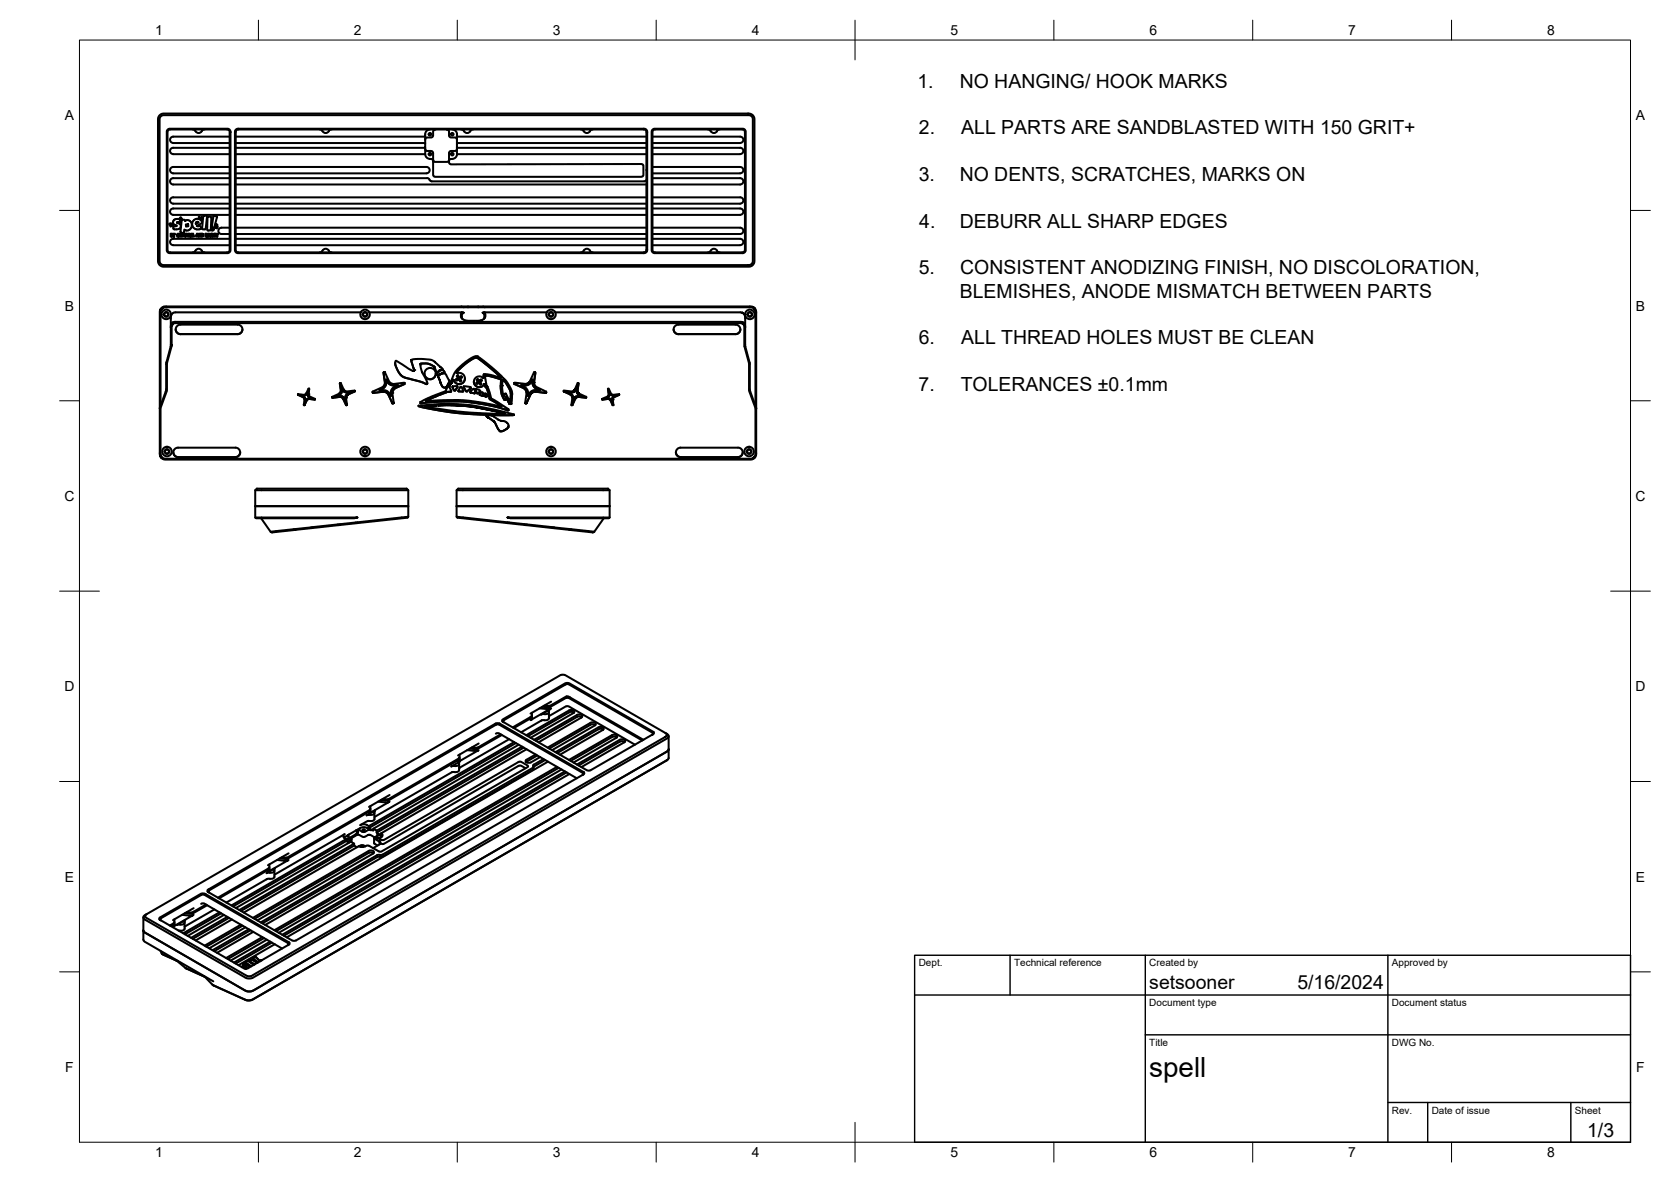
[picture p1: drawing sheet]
<svg xmlns="http://www.w3.org/2000/svg" width="420mm" height="297mm" viewBox="0 0 420 297" stroke-linecap="round" stroke-linejoin="round" font-family="sans-serif">
<!-- layer: Visible -->
<g fill="none" stroke="#000" stroke-width=".51">
<path d="M40.1 29l.9-.5 147.6 .1 .7 .4 .4 .9v36.1l-.5 .7-.8 .3h-147.6l-.7-.4-.4-.9v-35.8zM40.4 29.3l.7-.4 147.4 .1 .6 .3 .2 .5v36l-.4 .6-.6 .2h-147.4l-.5-.3-.3-.6v-35.9zM42.1 32.6l.5-.3h14.7l.6 .6 .1 30-.3 .5-.3 .2h-14.8l-.4-.2-.2-.4-.1-30zM42.4 32.6l14.8-.1 .5 .4v30.1l-.3 .4h-14.7l-.5-.3-.1-29.9zM48.5 32.5l.5 .2a1.06 1.06 0 0 0 1 .7 1.06 1.06 0 0 0 1-.8l.4-.1M57.7 37.2l-14.1-.1a.79 .79 0 0 0-.8 .8 .79 .79 0 0 0 .8 .8h14.1M57.7 34.3h-14.1a.79 .79 0 0 0-.8 .8 .79 .79 0 0 0 .8 .8h14.1M59.3 35.9h47.6v1.3h-47.6M59.3 38.7h47.6M59.3 32.6l.4-.3 102.5 .1 .4 .2 .1 .4v30.1l-.6 .5h-102.5l-.4-.3-.1-.4v-29.9zM59.5 32.6h102.6l.4 .6v29.8l-.5 .4h-102.3l-.4-.6v-29.6zM80.4 32.5l.5 .2a1.06 1.06 0 0 0 1.1 .7 1.06 1.06 0 0 0 .9-.8l.5-.1"/>
<path d="M106.9 38.7a1.2 1.2 0 0 0 1.2 1.2M106.9 37.3l.2 .6 1.4 .1 .4 .3v2.2M106.9 34.3v1.6M106.9 37.2v1.5M108.1 39.9l.5 .1 .3 .5M108.1 32.5a1.35 1.35 0 0 0-1.2 1.8h-47.6M109.5 32.5h.1M109.5 32.5l-.6 .4-.1 1.5-.4 .2h-1.1l-.3 .2-.1 .3M112.3 32.5h.1M112.3 32.5l.6 .4 .1 1.5 .4 .2h1.3l.2 .5M113.7 39.9l-.5 .1-.3 .3v.6l.3 .4 48.1-.1 .5 .4v2.4l-.6 .4h-51.7l-.4-.1-.2-.3v-3.5M113.7 32.5a1.33 1.33 0 0 1 1.2 1.8h47.6"/>
<path d="M114.9 37.3l-.1 .4-.2 .2-1.3 .1-.3 .2-.1 2.3M114.9 38.7h47.6M114.9 34.3v1.6M114.9 37.2v1.5M114.9 38.7a1.2 1.2 0 0 1-1.2 1.2M116 32.5l.5 .2a1.03 1.03 0 0 0 1 .7 1.03 1.03 0 0 0 .9-.7l.6-.2M146 32.5l.6 .2a1.03 1.03 0 0 0 1 .7 1.03 1.03 0 0 0 .9-.7l.6-.2M162.5 35.9h-47.6v1.3h47.6M164.1 32.6l.4-.3h22.3l.5 .3 .2 .4v29.9l-.3 .6-.4 .1h-22.3l-.5-.3-.1-.4v-29.9zM164.1 38.7h22M164.1 37.2h22M164.1 35.9h22"/>
<path d="M164.1 34.3h22M164.3 32.6l22.5-.1 .4 .3 .1 30-.3 .5-22.4 .1-.5-.3v-30.1zM178 32.5l.5 .2a1.03 1.03 0 0 0 1 .7 1.03 1.03 0 0 0 1-.7l.5-.2M186.1 34.3a.79 .79 0 0 1 .8 .8 .79 .79 0 0 1-.8 .8M186.1 37.1a.79 .79 0 0 1 .8 .8 .79 .79 0 0 1-.8 .8M42.5 56.3l.3-.1 .4 .5-.3 .2zM42.9 58.8h.4l-.1 .3 .1 .1v.2h-.4zM43 58.8l.2 .1-.2 .1zM43 56.3l.3-.2 .2 .4-.2 .1zM43.5 58.7l.2 .3 .3-.3-.2 .8zM43.8 55.2a.8 .8 0 0 0-.2 1 .8 .8 0 0 0 .8 .4v.2M43.8 55.2h.1"/>
<path d="M44.4 56.8l-.8 .1v.5M44.4 55h.1M44.4 55l-.5 .2M44.5 55l.7 .2 .1 .5-.2 .1M44.6 56l.7 .4 .1 .7a1.27 1.27 0 0 1-1.6 .5l-.2-.2M44.6 58.8h.4l-.3 .1 .3 .2-.1 .4-.4-.1 .4-.1-.3-.3zM45.1 55.8h-.4l-.1 .2M45.2 54.8l.2-.2 .4 .4-.2 .3zM45.4 58.2h.1M45.6 59.1l-.3-.1 .3-.3h-.5v.8h.5l-.3-.2v-.1l.2-.1M45.7 58.8h.5l-.2 .1v.6zM46.4 58.8h.4l-.3 .1 .3 .3-.1 .3-.4-.1 .4-.1-.3-.3z"/>
<path d="M46.6 55.5l-.2-.3h-.5l-.2 .2-.3 2.8M46.6 55.5h.1M46.6 55.5a1.26 1.26 0 0 1 1.7 .8 1.26 1.26 0 0 1-1.1 1.6h-.6M46.6 57.9l-.2-.2-.1 .6-.2 .2h-.6l-.1-.3M46.7 56.4h.6v.5h-.5zM46.9 58.7l.3 .6 .3-.6-.2 .7-.4-.1zM47.6 58.8l.4 .5 .1-.6v.8l-.4-.5-.1 .5zM48.4 58.7l.4 .8-.2-.3-.4 .3 .1-.4M48.4 58.8l-.1 .3M48.5 58.9l.1 .2h-.2zM48.5 55.6a1.43 1.43 0 0 0 .3 1.7 1.43 1.43 0 0 0 1.7 .2M48.5 55.6a1.18 1.18 0 0 1 1.3-.6 1.18 1.18 0 0 1 1 1.1l-1.3 .7h.1"/>
<path d="M49.2 56.2a.4 .4 0 0 1 .3-.4 .4 .4 0 0 1 .5 .1l-.8 .4M49.2 56.2l.1 .1M49.5 58.7l.3 .8-.1-.3-.4 .2zM49.6 58.9v.2h-.1zM50 54.5l.2-.1 .1 .5h-.2zM50 58.7l.4 .6 .1-.6v.8l-.4-.5-.1 .5zM50.1 56.8h-.5M50.1 56.8l.3 .1 .2 .4-.2 .3M50.6 58.7l.5 .2-.1 .5-.4 .1zM50.7 54.5l.2 .2-.3 .5-.2-.2zM50.7 58.9l.3 .1-.2 .3h-.1zM50.8 57.4h.1"/>
<path d="M51.6 58.7l.4 .1-.1 .3 .2 .1-.1 .2-.4 .1zM51.8 58.8l.1 .2h-.2zM52 54.5l-.2-.3-.7 .2-.3 3M52 54.5l-.3 3-.2 .2-.5-.1-.2-.2M52.1 54.5h.1M52.2 58.7l.3 .1v.7h-.3zM52.6 58.8l.4 .5 .1-.6v.8l-.4-.5-.1 .5zM53.1 54.7l-.1-.3-.8 .2-.1 3.1 .2 .2h.5l.2-.2 .1-3M53.2 54.7h.1M53.2 58.8h.4l-.1 .3 .2 .1-.1 .2h-.4zM53.3 58.8l.2 .1-.2 .1zM53.7 54.4l-.4 2.7 .4 .1h.2l.7-2.6-.1-.2"/>
<path d="M53.7 54.4l.1-.1 .7 .1M53.7 54.4h.1M53.8 58.8h.4l-.2 .7-.2-.2zM53.9 58.9l.2 .1-.1 .4zM54.3 58.7l.3 .3 .3-.2-.3 .7zM54.4 56.3l.3 .3-.4 .5-.2-.2zM54.5 54.4h.1M54.6 56.9l.2 .1-.3 .4-.2-.2zM57.7 44.8h-14.1a.79 .79 0 0 0-.8 .8 .79 .79 0 0 0 .8 .8h14.1M57.7 57.2h-2a.79 .79 0 0 0-.8 .8 .79 .79 0 0 0 .8 .8h2M57.7 49.6h-14.1a.79 .79 0 0 0-.8 .8 .79 .79 0 0 0 .8 .8h14.1M57.7 42h-14.1a.79 .79 0 0 0-.8 .8 .79 .79 0 0 0 .8 .7l14.1 .1"/>
<path d="M57.7 52.4h-14.1a.79 .79 0 0 0-.8 .8 .79 .79 0 0 0 .8 .8h14.1M59.3 44.8h48.1l1.2 .8h53.4l.5-.4M59.3 42h47.9a.79 .79 0 0 1 .8 .8 .79 .79 0 0 1-.8 .7l-47.9 .1M59.3 46.4h103.2M59.3 58.8h103.2M59.3 57.2h103.2M59.3 49.6h103.2M59.3 51.2h103.2M59.3 52.4h103.2M59.3 54h103.2M108.9 40.1l.1 .3 .3 .3h3.2l.3-.2 .1-.4M162.5 42.6v.3"/>
<path d="M164.1 44.8h22M164.1 46.4h22M164.1 42h22M164.1 43.6h22M164.1 58.8h22M164.1 57.2h22M164.1 49.6h22M164.1 51.2h22M164.1 52.4h22M164.1 54h22M186.1 44.8a.79 .79 0 0 1 .8 .8 .79 .79 0 0 1-.8 .8M186.1 42a.79 .79 0 0 1 .8 .8 .79 .79 0 0 1-.8 .7"/>
<path d="M186.1 57.2a.79 .79 0 0 1 .8 .8 .79 .79 0 0 1-.8 .8M186.1 49.6a.79 .79 0 0 1 .8 .8 .79 .79 0 0 1-.8 .8M186.1 52.4a.79 .79 0 0 1 .8 .8 .79 .79 0 0 1-.8 .8M48.5 63.4l.5-.1a1.05 1.05 0 0 1 1-.7 1.05 1.05 0 0 1 1 .7l.4 .1M57.7 60h-14.1a.79 .79 0 0 0-.8 .8 .79 .79 0 0 0 .8 .8h14.1M59.3 60h103.2M59.3 61.6h103.2M80.4 63.4l.5-.1a1.05 1.05 0 0 1 1-.8 1.05 1.05 0 0 1 1 .8l.5 .1M90.7 78.5h-46.8l-.5 .2-.4 .6-.1 2.9M90.7 78.5a1.2 1.2 0 0 0 1.1 1.7 1.2 1.2 0 0 0 1.1-1.7M90.7 78.5a1.2 1.2 0 0 1 1.1-.7 1.2 1.2 0 0 1 1.1 .7M116.2 78.5l-.3 .5 .2 1 .6 .4 .9 .2h2.8l.9-.2 .6-.4 .1-.5v-.6l-.2-.4"/>
<path d="M116.2 78.5l.4 .1-.5 .7 .2 .8M116.2 78.5h-23.3M121.8 78.5l-.5 .1 .6 .7-.3 .8M121.8 78.5h15.7M137.5 78.5a1.2 1.2 0 0 0 1 1.7 1.2 1.2 0 0 0 1.1-1.7M137.5 78.5a1.2 1.2 0 0 1 1-.7 1.2 1.2 0 0 1 1.1 .7M139.6 78.5h46.8l.5 .2 .4 .6 .1 2.9M146 63.4l.6-.1a1 1 0 0 1 .9-.8 1 1 0 0 1 1 .8l.6 .1M164.1 60h22M164.1 61.6h22M178 63.4l.5-.1a1.02 1.02 0 0 1 1-.8 1.02 1.02 0 0 1 1 .8l.5 .1M186.1 60a.79 .79 0 0 1 .8 .8 .79 .79 0 0 1-.8 .8"/>
<path d="M42.9 82.2l.3-.8 .7-.5h142.6l.6 .4 .3 .9M42.9 82.2v4.7l-1.1 4.4v6.7l-1.6 4.7M43.4 81.5l.5-.3h142.6l.4 .3 .2 .4 .1 5 1.1 4.5v6.7l1.6 4.6v11.7l-.4 .6-.6 .3h-147.5l-.7-.4-.3-.6v-11.6l1.6-4.6v-6.7l1.1-4.4 .1-5zM44.2 82.8a1.2 1.2 0 0 0 1.2 1.2M45.4 84h14.4M45.4 84a1.2 1.2 0 0 1-1.2-1.2 1.2 1.2 0 0 1 1.2-1.2h14.4a1.2 1.2 0 0 1 1.2 1.2 1.2 1.2 0 0 1-1.2 1.2M61 82.8a1.2 1.2 0 0 1-1.2 1.2M74.9 99.2l1.4 .7 .3 .5M74.9 99.1h1.9l.9-1.5-.1 1.4 .1 .4 1.5 1-1.8-.1-.9 1.5v-1.7zM75.8 99.4h.1M75.9 99.4l.8 .6v.8M75.9 99.3v.1"/>
<path d="M77.3 99l.2 .6 .7 .4M77.4 98.7l.1 .9 .7 .4M77.4 98.7h.1M77.4 98.7l-.7 .7h-.8M77.4 98.7l-.6 .6-.9 .1M77.7 97.7l-.1 1.3M83.5 99.8l.2 .2M83.7 100h.1M83.7 100l1.7-.3 .5 .1 .4 .4 .7 1.6M84.7 99.5h.1M84.7 99.5l1.4 .1 .7 1M85.4 96.4l.3 1.8"/>
<path d="M85.5 96.3h.2l.7 1.6 .4 .3 .6 .2 1.8-.2v.2l-1.7 .7-.4 .4-.1 .6 .3 1.6-.2 .1-1.1-1.9-2.5-.1 2.1-1.2 .1-.5zM85.9 97.6l-.1 1.1-.3 .4-.8 .4M85.9 97.5v.1M86 97.5l.2 .5zM86 98.2l-.3 .7-1 .6M86 97.5l-.1 .1M86 97.5h-.1M86.2 98l.7 .6h1.1h-1.1zM86.8 100v.1M88 98.6l-1 .7-.2 .6v.6M88 98.6h.1M88 98.5l.1 .1"/>
<path d="M89.2 98.3l-1.8 .9-.4 .8M93.7 98.5l.1 .2 2.6-.3 .6 .2 .6 .4 1 2.3 .2 .1 .2-.2M95.5 98v.1M95.5 98.2l1.1-.1 .6 .1 .6 .5 .4 .7h.1M96.4 93.7l.4 2.5M96.5 93.6h.3l1 2.2 .5 .5 .6 .2 2.6-.3 .2 .1v.2l-2.4 1.1-.5 .5-.2 .8 .4 2.3-.2 .2h-.2l-1-2.3-.4-.4-.6-.3-2.7 .3-.2-.1v-.2l2.4-1.1 .5-.5 .2-.8zM97 95.5l.1 .8-.2 .7-.5 .6-.9 .4M97 95.5h.1M97.1 96.2l-.5 1.2-1.1 .6M97.2 95.4l-.2 .1M97.2 95.4l.2 .5zM98.2 98.7l.1 .7"/>
<path d="M98.3 99.4h.1M99.4 91.3l.7 2.1 1.1 1.2 .7 .3 3.7 1 1.6 .6 .2-.2M99.8 96.7h-1.5l-.9-.8 .7 .7 1 .2M99.8 96.7l-.7 .1M99.8 96.7l.1 .2M99.8 96.7l.1 .1M99.9 96.9l-1 .5-.5 .5-.2 .7 .1 .8M101.7 96.4l-2.5 1.2-.4 .5-.2 .6M103.4 90.6l.7 2.3M104.1 92.9l.1 .1M105.7 91.6l.3-.3 1.6 .1 1 .4 .7 .6 .4 1.1-.4-1.2-1-.7-1-.3-1.3 .1-.3 .1 .4 2 1.3 2.6-.1 .4-1.5-.6-3.8-.9-1-.5-1-1.3-.5-1.3-.1-.7 .2-.5 3.4 2.1 .9 .4 .3-.2-.8-2.2 .1-.4 1.4-.2 3.2 .2 1 .4 2.1 1.9-.1 .2 .2-.2M106.7 93.9a1.43 1.43 0 0 0 1.5 1.4 1.43 1.43 0 0 0 1.4-1.4"/>
<path d="M109.7 93.5l.2 .1 .7-.6 .5-.1-.5 .2-.6 .5zM109.9 94l.1 .2M110 94.2l.3 .1zM110.2 94.6l1-.7h.7l1.2 2-.3 .4M110.2 94.7l.6 1.5zM110.8 96.2l.5 1 .8 .2-.7-.1zM111.8 93.6l-1.5 .7 1.5-.6-.3-.6h-.7l-.9 .8 .1 .3M112.3 98.6l1-.2zM112.8 96.3l-.7 1.1zM113 97.2l1-1.8-1 1.8 .5 1-.2 .2 .2-.2M113 97.2h.1M113.1 95.9l-.3 .4"/>
<path d="M113.7 97.3l.4 .8M114.6 95.4l.4-.2zM114.6 95.4l.2 .3 .4-.3M114.8 93.6l2.3-2.2 1.7-1.2 1.1-.4 2.8 2.2 3.2 2.8M114.8 93.6v.1M114.9 93.8l-.1-.2 .4-.5 2-1.8 1.7-1.1 1-.3 2.5 1.9 3.5 3-.2 .1-2.3-.7-1.6-.2-.2 .2v.7l-.2 .1M114.9 93.8a1.44 1.44 0 0 1 1.9 .9 1.44 1.44 0 0 1-.9 1.8 1.44 1.44 0 0 1-1.8-1 1.46 1.46 0 0 0 1.6 1 1.46 1.46 0 0 0 1.2-1.4M115 97.3l-.6 .9-.2-.1M115 97.3l-.1-.3-1.1 .1-.1 .2 .4 .8M115 97.2v.1M115.1 94.9l-.1 .2 .1-.1M115.1 94.3l.3 .4z"/>
<path d="M115.1 94.3l-.2 .2 .2 .4M115.1 94.3l-.2 .2M115.3 98.2l.1 .2h.6h.4l.1-.2M115.4 94.7l.2 .1M115.6 94.8l.4-.2 .2 .2M115.7 95.2l.3 .5M115.8 97.2l.3 .1 .4 .8-.1 .3-1.1-.1zM116.2 94.8l-.5 .4 .3 .5-.3 .2-.5-.5M116.6 97.2l.6 1.1M117.2 98.3h.3h-.3M118.2 98.5l.2 .2 .9 .2 .2-.3M118.3 98.4l.9-.7 .3 1-.2 .2-.9-.2z"/>
<path d="M118.3 97.6v-.3l-1.6-.2-.1 .3 .6 .9M118.3 97.6l-.8 .7M118.4 97.5l-.1 .1M119.7 97.9l.1 .8M119.8 96.3l.3-.3zM119.8 96.3l.1 .2 .3-.2h.3M119.8 98.7l.3 .1M119.9 95.5l.2-.2-.2 .2 .2 .3v.2M120.1 95.9v.1M120.4 95.6l-.3-.3 .5 .3M120.6 99.1l.7 .4 .2-.2M120.6 95.6l.4-.2 .2 .2"/>
<path d="M120.7 98.4v-.3l-1-.3 .1 .9M120.7 98.4l-.6 .4M120.7 96l.1 .1M120.8 98.3l-.1 .1M120.8 96.2l.2 .3-.2 .2-.3-.4M120.8 96.1l.2 .4M121.2 95.6l-.4 .3v.2M121.2 95.6l-.2-.2-.4 .2M121.4 98.7l-.2-.1-.6 .4v.2l.9 .2-.1-.7M121.4 94.9a1.37 1.37 0 0 0-2 .2 1.37 1.37 0 0 0 .4 2 1.37 1.37 0 0 0 1.9-.5 1.37 1.37 0 0 1-1.5 .6 1.37 1.37 0 0 1-1.1-1.3M121.6 94.3v.5M121.6 94.8v.1"/>
<path d="M121.8 99l.1 .5M121.9 99.5l-.1-.5 .3-.1 .6 .3-.1 .4M121.9 94.5l.5-.1 1.7 .3 1.8 .6 .1 .3M121.9 99.5l.2 .2 .5-.1M122.7 99.4l-.1 .2M123.4 99.9h.1M125.9 96.9l.3 2.4 .5 1.1 .3 .1 .1-.2M126.2 96.9l.3-1.5 .6 .7 .9 1.5 .4 1.3M126.4 95.4l.7 .7 1.2 2.1 .1 1-.2 1.7-1-1.9h-.3l-.2 .5-.2-.5-.3-1.6zM127.1 100v.3zM127.2 99.9h.1zM127.3 99.9l.5 1.1z"/>
<path d="M128.8 98.9l-.3 2.6h-.4l-.3-.5 .4 .5h.3l.1-.5 .2-2.4-.4-1-.8-1.4-1.8-2-2-1.8-3.1-2.4-.6-.5h-.4l-.9 .3-1.6 1.1-2.2 1.9-.9 1.3-.7 1.8-.6 .9-.7 1.5-4.6 1.8-1.7 .9-.1 .3 5.7-.4 5.5 .1 5.4 .7 5.5 1.4v-.3l-4.4-2.8-.4-1.6-.7-1.5-.4-2.3 .1-.3 1.7 .3 2.3 .8-.1 1.7 .2 2 .6 1.3 .3 .1 .1-.2M129.3 96.3l2.7 .2 .8-.2 .4-.5 1-2.2 .3-.1 .1 .2-.3 2.4 .1 .6 .5 .6 2.4 1.1 .1 .2-.3 .1-2.7-.3-.6 .3-.4 .4-1 2.2-.2 .1-.1-.2 .3-2.3-.2-.8-.4-.5-2.4-1.1zM129.3 96.4l2.5 1.2 .5 .5 .1 .6M131.1 96.9l1 .5 .4 .5 .3 .7-.1 .8M131.2 96.7l.7 .1M131.2 96.7l-.1 .2M131.2 96.7l-.1 .1M132.7 99.4h.1M132.7 99.4h.2M132.8 98.7l-.1 .7M133.8 95.4l-.3 .7-.7 .6-.5 .1-1.1-.1M133.8 95.4l-.7 1.1-.6 .3h-.6"/>
<path d="M133.8 95.4l.2 .1M133.9 96.1l.4 1.2 1.2 .7M134 95.5l-.1 .8 .2 .7 .6 .6 .8 .4M134 95.5h.1M134.6 93.7l-.3 2.4M135.5 98v.1l-1.1-.1-.6 .2-.6 .5-.4 .7M135.5 98h.1M137.4 98.5l-.3 .2-2.4-.3-.7 .2-.5 .4-1.1 2.3M141.7 98.2l1.9 .2 .6-.2 .3-.3 .9-1.6 .1 .1-.3 1.8 .2 .4 2 1.2-2.4 .1-1.2 1.9v-2.3l-.4-.4-1.6-.7zM141.7 98.3l1.8 .9 .4 .8M142.9 98.6l1.1 .7 .2 .6-.1 .6M142.9 98.5v.1"/>
<path d="M144.2 100l-.1 .1M144.9 97.5l-.6 1-.5 .1h-.9M144.9 98.2l.3 .7 1 .6M144.9 97.5l-.3 .7-.5 .4-1.2-.1M145 97.5v.1M145 97.5h.1M145 97.6l-.1 .7 .2 .5 1.1 .7M145.5 96.4l-.3 1.8M146.2 99.6h-1.3l-.8 1M146.2 99.5v.1M146.2 99.5h.1M147.4 99.8l-.1 .2-1.8-.3-.5 .1-.4 .4-.7 1.5"/>
<path d="M152.9 97.7l.2 1.3M152.9 97.7h.2l.7 1.4h1.9l-1.6 1 .1 1.7-1-1.5-1.8 .1 1.6-1zM153.2 98.7l-.1 .8-.7 .5M153.2 98.7h.1M153.2 98.7l.2 .2-.2-.2M153.3 99l-.2 .6-.7 .4M153.4 98.9l.6 .5h.7h-.7zM154.7 99.4l-.7 .6-.1 .8M154.7 99.3l.1 .1M154.8 99.4h.1M155.7 99.2l-1.3 .6-.3 .6M170.6 81.6h14.4a1.2 1.2 0 0 1 1.2 1.2 1.2 1.2 0 0 1-1.2 1.2"/>
<path d="M170.6 84h14.4M170.6 81.6a1.2 1.2 0 0 0-1.2 1.2 1.2 1.2 0 0 0 1.2 1.2 1.24 1.24 0 0 1-1.2-1.2M186.2 82.8a1.2 1.2 0 0 1-1.2 1.2M187.4 82.2v4.7l1.1 4.4v6.7l1.6 4.7M40.2 102.7v-24.4l.5-.9 .8-.4h147.5l.8 .5 .3 .8v24.4M40.4 101.9v-23.3l.2-.9 .8-.5h147.5l.8 .5 .2 .9v23.3M43.6 113.7a1.2 1.2 0 0 0 1.2 1.2M44.8 112.5h14.4M44.8 112.5a1.2 1.2 0 0 0-1.2 1.2 1.2 1.2 0 0 0 1.2 1.2h14.4M59.2 112.5a1.2 1.2 0 0 1 1.2 1.2 1.2 1.2 0 0 1-1.2 1.2M60.4 113.7a1.2 1.2 0 0 1-1.2 1.2M76.7 100.8h.1"/>
<path d="M76.8 100.4l-.1 .4M78.2 100.1h-.8l-.7 .7M78.2 100v.1M78.2 100l.1 .1M78.3 100.1h.1M79.1 100.4l-1.7-.1-.8 1.5-.2-.1M79.2 100.3l-.1 .1M86.8 100.1v.4M86.8 100.6h.1M86.8 100.5h.1M86.8 100.5v.1M87.3 101.7h-.3"/>
<path d="M105.2 102l7.1-.5 5.1 .2 6.5 1.2 5.3 1.3-5 .1-9.4-.5-6.9-1.1-2.1-.4zM105.2 102l3.9 .9 6.2 .9 9.4 .5h4.3l.2-.1M105.7 101.2l.2 .2 5.2-.5h5.7l7.2 1.2 3.6 1.1 .3-.3M107 102.1l.4 .2 7.8 1.1 8.3 .6 3.3-.1M107 102.1v.1M107 102.1h.1M107.1 102.1h.1M107.1 102.1l2.8-.2-2.8 .2M107.1 100.7l5.2-2.1-5.2 2.2 4.2-.2h5.1l4.9 .6 4.6 1v-.2l-2.8-1.7-.8-2.9-.4-.8h-.2l.2-.1 .8 1.8 .4 1.9 2.9 1.9M107.1 100.7v.1M109.9 101.9l3.6-.1zM113.5 101.8l3.4 .2z"/>
<path d="M116.9 102l3.1 .4 6.7 1.5-6.7-1.5zM122.3 104.5l.1 .2 .1-.3h1.2l1.7 1.1 1.7 .4 .6 .6 .1 .8-1 .9-1 .2-.6-.6-.8-1.7-1.7-1.2M122.4 104.7l.3 .2zM122.7 104.9l1.6 1.1 .9 1.8 .5 .6h.6l.8-.4 .7-.6 .1-.4M132.1 101.2l.1 .2 .2-.1M143.7 101.7l.2 .1M144.1 100.5v.1M144.1 100.5h.1M144.1 100.1v.4M151.4 100.3l.1 .1M151.5 100.4l1.6-.1 .4 .3 .5 1.2 .2-.1M152.4 100.1h.1"/>
<path d="M152.4 100v.1M152.4 100.1h.8l.6 .7M153.9 100.4v.4M153.9 100.8h.1M169.9 113.7a1.2 1.2 0 0 0 1.2 1.2M171.1 112.5h14.4M185.6 112.5a1.2 1.2 0 0 1 1.2 1.2 1.2 1.2 0 0 1-1.3 1.2h-14.4a1.2 1.2 0 0 1-1.2-1.2 1.2 1.2 0 0 1 1.2-1.2M186.8 113.7a1.2 1.2 0 0 1-1.2 1.2M190.1 102.7v11.5l-.5 1-.8 .3h-147.3l-.8-.3-.5-1v-11.5M64.2 123.2l.4-.4h37.7l.4 .4zM64.2 127.2h38.5zM64.2 130.1h25.7l-.8 .1h-24.7z"/>
<path d="M64.2 123.2v6.9M65.7 130.2l2.4 3.5M68.1 133.7l34.6-3.8-.3 .2-.7 .1-33.3 3.6zM102.7 123.2v6.7M114.8 123.2l.4-.4h37.7l.4 .4zM114.8 127.2h38.5zM114.8 129.9l34.6 3.8-.3 .1-33-3.6-1.1-.1zM114.8 123.2v6.7M127.6 130.1h25.7l-.2 .1h-24.7zM151.8 130.2l-2.4 3.5M153.3 123.2v6.9M133.7 179.9l-.1 .5-4.4 2.6"/>
<path d="M133.8 179.1v.7l-.3 .3-4.6 2.7M135.7 178l2 .2 .9-.2-5.2 3 .4-.4v-.5M136.1 179.6l2.1-1.2-.2 .4a.86 .86 0 0 1-1.3 .6zM136.4 177.6l2 .1 3.9-2.3h.7l18.5 10.7M136.8 177.3h1.5l4-2.2h.7l18.8 10.8M138 180l4.2-2.4 .7-.1 16.8 9.6M138 179v1.5a1.19 1.19 0 0 1-1.3 .5l-.6 .1-5.1 2.9M138.6 176.3l-5.2 3M142.5 175l.9 .3M144.3 179.1l-.6-.2-.6 .1-10.4 6M145.1 179.7l.8-.1 .5 .4-.2 .3-10.8 6.2M145.1 179.7l-10.8 6.2"/>
<path d="M98 199.8l-5.2 3M113.5 192.6l2.1-1.2-.2 .4a.86 .86 0 0 1-1.2 .7zM115.4 192v1.5a1.28 1.28 0 0 1-1.3 .5l-.6 .1-19.4 11.2M115.5 190.4l-.2 .6-17.5 10.1h-2.1M115.5 189.6v.8l-.3 .3-17.3 10-.5 .2-1.2-.1M117.5 188.5l2 .2 .9-.2-5.2 3 .3-.3v-.6M120.4 186.8l-5.2 3.1M124.7 184.4l.8-.1 19.5 11.3M125.9 184.5l-5.8 3.4-1.5-.1M126.2 184.7l-6.1 3.5-1.9-.1M126.3 180.9l15.7-9.1 .8-.2 21.4 12.3 .2 .4-15.9 9.3-.6 .1-21.4-12.3zM126.7 181.5l-.3-.2 .2-.3 15.6-9 .6-.1 21.3 12.2 .1 .3-.2 .2"/>
<path d="M128 185.8l-12.6 7.2M129.3 186.5l-36.6 21.1-1.1-.4-1 .2 1.8-1.1h.6M129.7 186.7l-37 21.4M130.4 187.1l-36.5 21.2 .8 .5 36.6-21.2M131.7 187.9l-37 21.3M132.2 193.1l-1.2-.7-.6 .1-33.8 19.5-.6 .1-.6-.3 .2 .2-.1 .2-1.7 .9M132.3 184.8l10.8-6.3 .8-.1 .5 .3-.2 .5-10.8 6.2M132.4 190.9l-.3 .4 .3 .3 .5 .1 .6-.1M132.4 188.3l-36.6 21.1M134 193l-37.8 21.8-1.4 .1-29.2 16.9M134.1 192.7l-.1 .7-37.8 21.9M134.7 189.6l-2.3 1.4"/>
<path d="M135.1 189.9l-2.8 1.6M135.8 190.3l-2.3 1.3M136.7 190.7l-2.5 1.5-.2 .7M137.1 191l-3 1.7M137.7 187.9l10.8-6.3 .8-.1 .5 .3-.2 .5-10.8 6.2M137.8 191.4l-71.1 41M139.7 189l10.8-6.2 .8-.1 .4 .2-.1 .5-10.8 6.3M140.1 192.7l-71.1 41.1M140.5 193l-71.1 41M141.2 193.4l-71.1 41M142 193.9l-71 41M142.5 194.1l-71.1 41"/>
<path d="M143.2 194.5l-71.1 41M146.3 180.2l-.6-.2-.6 .2-10.4 5.9M146.5 194.7l.2-.2-.1-.3-21.1-12.1-.6-.1-72.4 41.8-.2 .2 .3 .3M148.5 182.1l.6-.1 .6 .2M148.5 182.1l-10.4 6M151.7 183.4l-.6-.3-.6 .2-10.4 6M153.8 184.8l-10.7 6.2M153.8 185.3l-10.3 5.9M153.9 184.8l.8-.1 .5 .4-.2 .3-10.8 6.2M153.9 185.2l.6-.1 .6 .2M155.8 185.9l-10.7 6.2M155.8 185.9l.9-.1 .5 .4-.2 .3-10.8 6.3"/>
<path d="M157.1 186.5l-.6-.2-.7 .1-10.3 6M167.3 184.2l.8 .7-.1 .4-.3 .3-104.3 60.2-1 .1-.8-.3-25.2-14.5-.3-.3v-.5l.8-.6M167.8 191l-104.3 60.2-.8 .2h-.7l-8.5-3.8M168.1 185v5.6l-.4 .4-104.2 60.2-.8 .2-.9-.1-8.3-3.8-2.1-2.1-4.7-2.1-2.3-1.9-3.6-1.6-.4-.8M67.7 218v.4l-.3 .2-12.3 7.1M67.7 217.2v.8l-.2 .3-12.7 7.3M69 218.7l-.1-.3 .3-.2-2.2 1.2 .8-.1a1.13 1.13 0 0 0 1.2-.4v-.2M69 218.8v1.7l-.6 .3h-.6M69.7 216.1l2.1 .2 .8-.2-5.2 3 .3-.3v-.6M72.6 214.4l-5.2 3M86.6 210.6l.5 .3-28.9 16.6M86.6 210.6l-.3-.5 .3-.5-17.6 10.2"/>
<path d="M87.1 210.9v.5l.7 .4M87.1 211.4l-28.5 16.4M87.6 209.8l-.2 .3M87.6 209.8l-1.1 .7M87.6 209.8l-.2 .2 .1 .2 .8 .5 .1 .2-1 .7M87.7 209.7l-.1 .1M88.4 210.8v.9M89 212v.5l.7 .4M89 212.5l-28.4 16.4M89.5 208.7l-1.8 1M89.6 209.7l-1.4 .9M89.6 208.6l.4 .2v.4l-.4 .5"/>
<path d="M89.6 208.6a2.51 2.51 0 0 1 3.7 0h-.7l-1 .5-.5-.1-.9-.5zM89.7 208.6l-.2 .1M89.7 208.6l.1 .4M89.8 209l-.4 .7-1.4 .8M90.2 212.7l-28.9 16.6M90.2 212.7l.7-.3 .9 .3M90.7 212.8l.3-.1 .3 .1M92.7 207.6v.5l1.2 .7v-.5M93 204.8l.6-.1 .5-.2-.1-.6 .3-.2-2.1 1.2 .8-.1M93.1 203.4v.4l-.3 .2-20.3 11.7-.5 .2-1.7-.2M93.1 202.6v.7l-.3 .4-20.4 11.7h-1.6M93.9 214.4l-.6-.2-.6 .1-28.7 16.6"/>
<path d="M94.1 210.6v1.3l.9 .6M94.1 204.3v1.7l-.5 .3h-.6M94.2 210.4l-1.3-.6-1.4 .5-1.5-.5-1.7 .9M94.7 208.8v.4l1.1 .7v-.5M95.1 201.5l1.9 .2 1-.2-5.2 3 .3-.4v-.6M95.9 209.4l.3 .5-.7 .8 .5 .4h.5l33.9-19.6 .6-.1 1.8 1.1-.1 .3-36.8 21.2h-.6l-2.5-1.5-.7 .1a1.96 1.96 0 0 1-1.9 .1M96 210.2l-1.2-.6 .2 .3-.9 .7 1.6 1.1-.2-.2v-.8M96.2 215.3l-1.4 .1-28.8 16.6M36 233.8l.4 .6 25.3 14.5 .7 .3 1-.1 104.2-60.2 .5-.6-.4 .6-104.3 60.2-1.1 .1-.6-.3-25.2-14.5zM36 230.5v5.7l.3 .4 17.3 10M36.5 230l104.5-60.4h.7l.6 .2 25.4 14.7-.1 .4-.3 .3-104.2 60.1h-.7l-.6-.2-25-14.4-.3-.3zM40.1 230.7l10.3-6 .8-.2 21.4 12.3 .2 .4-10.4 6.1-.8 .1-21.4-12.2-.2-.3z"/>
<path d="M40.4 231.3l-.2-.2 .2-.3 10.2-5.9 .6-.1 21.3 12.2 .1 .3-.2 .2M41 239.8l3.5 1.7M43.8 231.8v.4l-.8 .5M43.9 231l-.1 .9-1.1 .7M44.5 232.5l2.1-1.2-.3 .1 .1 .3a.86 .86 0 0 1-1.3 .6zM45.8 229.9l1.9 .2 1-.2-5.2 3 .3-.3 .1-.6M46.4 231.9v1.5a1.24 1.24 0 0 1-1.3 .5h-.2M48.7 228.2l-5.2 3M50.6 227.1h.8l19.5 11.3M51.8 227.3l-3.4 2-1.5-.1M52.1 227.5l-3.7 2.1-1.9-.1M52.2 223.7l72.6-41.9h.9l21.2 12.4-.2 .4-72.4 41.8-.9-.1-21-12.1-.2-.3z"/>
<path d="M53.9 228.5l-7.5 4.4M55.2 229.3l-9.1 5.2M55.6 229.5l-9.1 5.3M56.3 229.9l-9.1 5.3M57.2 230.4l-9.2 5.3M57.6 230.7l-9.1 5.2M58.3 231.1l-9.1 5.2M59.3 228.2l28.9-16.7 .8 .5-28.8 16.7M60.6 232.4l-9.1 5.2M61 232.6l-9.1 5.3M61.7 233l-9.1 5.3M62.6 233.5l-9.2 5.3"/>
<path d="M63 233.8l-9.1 5.2M63.6 230.7l29.1-16.9 .8-.1 .5 .3-.2 .5-29.1 16.8M63.7 234.2l-9.1 5.2M66 235.5l-9.1 5.3M66.4 235.7l-9.1 5.3M67.1 236.1l-9.1 5.3M67.8 220.9h-.7l-10.2 5.9M67.9 236.6l-9.1 5.3M68.4 236.9l-9.2 5.3M69.1 237.3l-9.1 5.3M46.7 243.3l4.8 2.2M60.9 242.9l-.1 .2"/>
<path d="M61.2 242.2l.4 .2h-.6zM61.2 242.2l.3 .2M61.2 242.3l-.1 .1M61.3 242.6l-.5 .4M61.3 242.7l-.3 .2M61.5 242h.4l.1 .4h-.3zM61.6 243.1v.1M61.6 243.2v.1M61.6 243.2l.1 .1M61.6 243.3l.1 .1M61.6 243v.1M61.6 243l.4-.1-.2 .5"/>
<path d="M61.7 243.4h.1M61.8 243.3v.1M61.8 243.4h.1M61.9 242v.4M61.9 242.1h-.3M62 242.6h-.7M62 242.5l.6 .1M62 242.9l-.2 .5M62.5 241.5h-.3l-.5 .3 1.5 1M62.5 241.6l-.3-.1-.5 .3M62.5 241.5h.1M62.5 241.5v.1"/>
<path d="M62.5 241.5l1.4 1M62.5 241.6l1.3 .9M62.5 242.5l.2 .2-.3 .6M62.5 242.5l.2 .2M62.6 242.5l-1.3 .1M62.7 241.5l.7-.3 1.3 .8M63.5 240.7l.8-.2 1.1 1.1-1.1-1.1zM63.6 240.8l1.3 1M64.2 240.5h.1M64.7 241.9l-1.3-.8-.7 .3 1.4 .9M65.5 241.3h.3M65.9 241.3h-.4l.1 .2"/>
<path d="M65.9 241.3h.1"/>
<circle cx="108.1" cy="33.7" r=".33"/>
<circle cx="108.1" cy="38.7" r=".33"/>
<circle cx="113.7" cy="33.7" r=".33"/>
<circle cx="113.7" cy="38.7" r=".33"/>
<circle cx="43.1" cy="59.3" r=".12"/>
<circle cx="51.9" cy="59.3" r=".12"/>
<circle cx="53.4" cy="57.6" r=".35"/>
<circle cx="53.4" cy="59.3" r=".12"/>
<circle cx="41.8" cy="79" r=".6"/>
<circle cx="41.8" cy="79" r=".5"/>
<circle cx="41.8" cy="79" r="1.2"/>
<circle cx="91.8" cy="79" r=".5"/>
<circle cx="91.8" cy="79" r=".6"/>
<circle cx="138.5" cy="79" r=".6"/>
<circle cx="138.5" cy="79" r=".5"/>
<circle cx="188.5" cy="79" r=".6"/>
<circle cx="188.5" cy="79" r=".5"/>
<circle cx="188.5" cy="79" r="1.2"/>
<circle cx="108.2" cy="93.9" r="1.43"/>
<circle cx="42" cy="113.5" r="1.2"/>
<circle cx="42" cy="113.5" r=".6"/>
<circle cx="42" cy="113.5" r=".5"/>
<circle cx="91.8" cy="113.5" r=".5"/>
<circle cx="91.8" cy="113.5" r=".6"/>
<circle cx="91.8" cy="113.5" r="1.2"/>
<circle cx="138.5" cy="113.5" r="1.2"/>
<circle cx="138.5" cy="113.5" r=".6"/>
<circle cx="138.5" cy="113.5" r=".5"/>
<circle cx="188.4" cy="113.5" r="1.2"/>
<circle cx="188.4" cy="113.5" r=".6"/>
<circle cx="188.4" cy="113.5" r=".5"/>
<circle cx="87.5" cy="210.9" r=".24"/>
<circle cx="91.5" cy="208.6" r=".24"/>
<circle cx="95" cy="210.7" r=".24"/>
</g>
<g fill="#000">
<circle cx="77.6" cy="99" r=".25"/>
<circle cx="87" cy="100" r=".25"/>
<circle cx="95.4" cy="98.1" r=".25"/>
<circle cx="96.8" cy="96.2" r=".25"/>
<circle cx="98.3" cy="99.4" r=".25"/>
<circle cx="98.6" cy="98.7" r=".25"/>
<circle cx="99.9" cy="96.8" r=".25"/>
<circle cx="104.2" cy="93" r=".25"/>
<circle cx="105.7" cy="91.6" r=".25"/>
<circle cx="121.9" cy="94.5" r=".25"/>
<circle cx="125.9" cy="94.8" r=".25"/>
<circle cx="126.2" cy="96.9" r=".25"/>
<circle cx="128.4" cy="98.9" r=".25"/>
<circle cx="131.1" cy="96.8" r=".25"/>
<circle cx="132.4" cy="98.7" r=".25"/>
<circle cx="134.3" cy="96.1" r=".25"/>
<circle cx="135.6" cy="98.1" r=".25"/>
<circle cx="143.9" cy="100" r=".25"/>
<circle cx="153.1" cy="99" r=".25"/>
<circle cx="76.6" cy="100.4" r=".25"/>
<circle cx="76.7" cy="100.8" r=".25"/>
<circle cx="107" cy="102.2" r=".25"/>
<circle cx="126" cy="102.1" r=".25"/>
<circle cx="126.8" cy="103.9" r=".25"/>
<circle cx="127.1" cy="100.3" r=".25"/>
<circle cx="128.5" cy="101.5" r=".25"/>
<circle cx="153.9" cy="100.8" r=".25"/>
<circle cx="154.1" cy="100.4" r=".25"/>
<circle cx="44.5" cy="241.5" r=".25"/>
</g>
<!-- layer: BORDER -->
<g fill="none" stroke="#000" stroke-width=".25">
<path d="M20 10.1h390v276.9h-390zM65 5.1v5M115 5.1v5M165 5.1v5M215 5.1v10M265 5.1v5M315 5.1v5M365 5.1v5M15 52.9h5M410 52.9h5M15 100.7h5M410 100.7h5"/>
<path d="M15 148.6h10M405 148.6h10M15 196.4h5M410 196.4h5M15 244.2h5M410 244.2h5M65 287v5M115 287v5M165 287v5M215 282.1v9.9M265 287v5M315 287v5"/>
<path d="M365 287v5"/>
</g>
<!-- layer: TITLEBLOCK -->
<path d="M230 240.1h180v46.9h-180zM230 250h180M254 240.1v9.9M288 240.1v46.9M349 240.1v46.9M288 260.1h122M349 277.1h61M359 277.1v9.9M395 277.1v9.9" fill="none" stroke="#000" stroke-width=".36"/>
<text font-size="7" x="289" y="270.6">spell</text>
<g font-size="4.9">
<text x="230.7" y="22">1.</text>
<text x="241.3" y="22">NO HANGING/ HOOK MARKS</text>
<text x="231.1" y="33.7">2.</text>
<text x="241.7" y="33.7">ALL PARTS ARE SANDBLASTED WITH 150 GRIT+</text>
<text x="231" y="45.5">3.</text>
<text x="241.3" y="45.5">NO DENTS, SCRATCHES, MARKS ON</text>
<text x="231.1" y="57.2">4.</text>
<text x="241.3" y="57.2">DEBURR ALL SHARP EDGES</text>
<text x="231" y="68.9">5.</text>
<text x="241.4" y="68.9">CONSISTENT ANODIZING FINISH, NO DISCOLORATION,</text>
<text x="241.3" y="74.8">BLEMISHES, ANODE MISMATCH BETWEEN PARTS</text>
<text x="231" y="86.5">6.</text>
<text x="241.7" y="86.5">ALL THREAD HOLES MUST BE CLEAN</text>
<text x="231" y="98.3">7.</text>
<text x="241.6" y="98.3">TOLERANCES ±0.1mm</text>
<text x="289" y="248.5">setsooner</text>
<text x="326.2" y="248.5">5/16/2024</text>
<text x="399.1" y="285.7">1/3</text>
</g>
<g font-size="3.5">
<text x="39" y="8.8">1</text>
<text x="89" y="8.8">2</text>
<text x="139" y="8.8">3</text>
<text x="189" y="8.8">4</text>
<text x="239" y="8.8">5</text>
<text x="289" y="8.8">6</text>
<text x="339" y="8.8">7</text>
<text x="389" y="8.8">8</text>
<text x="16.3" y="30.2">A</text>
<text x="411.3" y="30.2">A</text>
<text x="16.3" y="78">B</text>
<text x="411.3" y="78">B</text>
<text x="16.2" y="125.9">C</text>
<text x="411.2" y="125.9">C</text>
<text x="16.2" y="173.7">D</text>
<text x="411.2" y="173.7">D</text>
<text x="16.3" y="221.6">E</text>
<text x="411.3" y="221.6">E</text>
<text x="16.4" y="269.4">F</text>
<text x="411.4" y="269.4">F</text>
<text x="39" y="290.8">1</text>
<text x="89" y="290.8">2</text>
<text x="139" y="290.8">3</text>
<text x="189" y="290.8">4</text>
<text x="239" y="290.8">5</text>
<text x="289" y="290.8">6</text>
<text x="339" y="290.8">7</text>
<text x="389" y="290.8">8</text>
</g>
<g font-size="2.5">
<text x="231" y="242.9">Dept.</text>
<text x="255" y="242.9">Technical reference</text>
<text x="289" y="242.9">Created by</text>
<text x="350" y="242.9">Approved by</text>
<text x="289" y="252.8">Document type</text>
<text x="350" y="252.8">Document status</text>
<text x="289" y="262.9">Title</text>
<text x="350" y="262.9">DWG No.</text>
<text x="350" y="279.9">Rev.</text>
<text x="360" y="279.9">Date of issue</text>
<text x="396" y="279.9">Sheet</text>
</g>
</svg>
